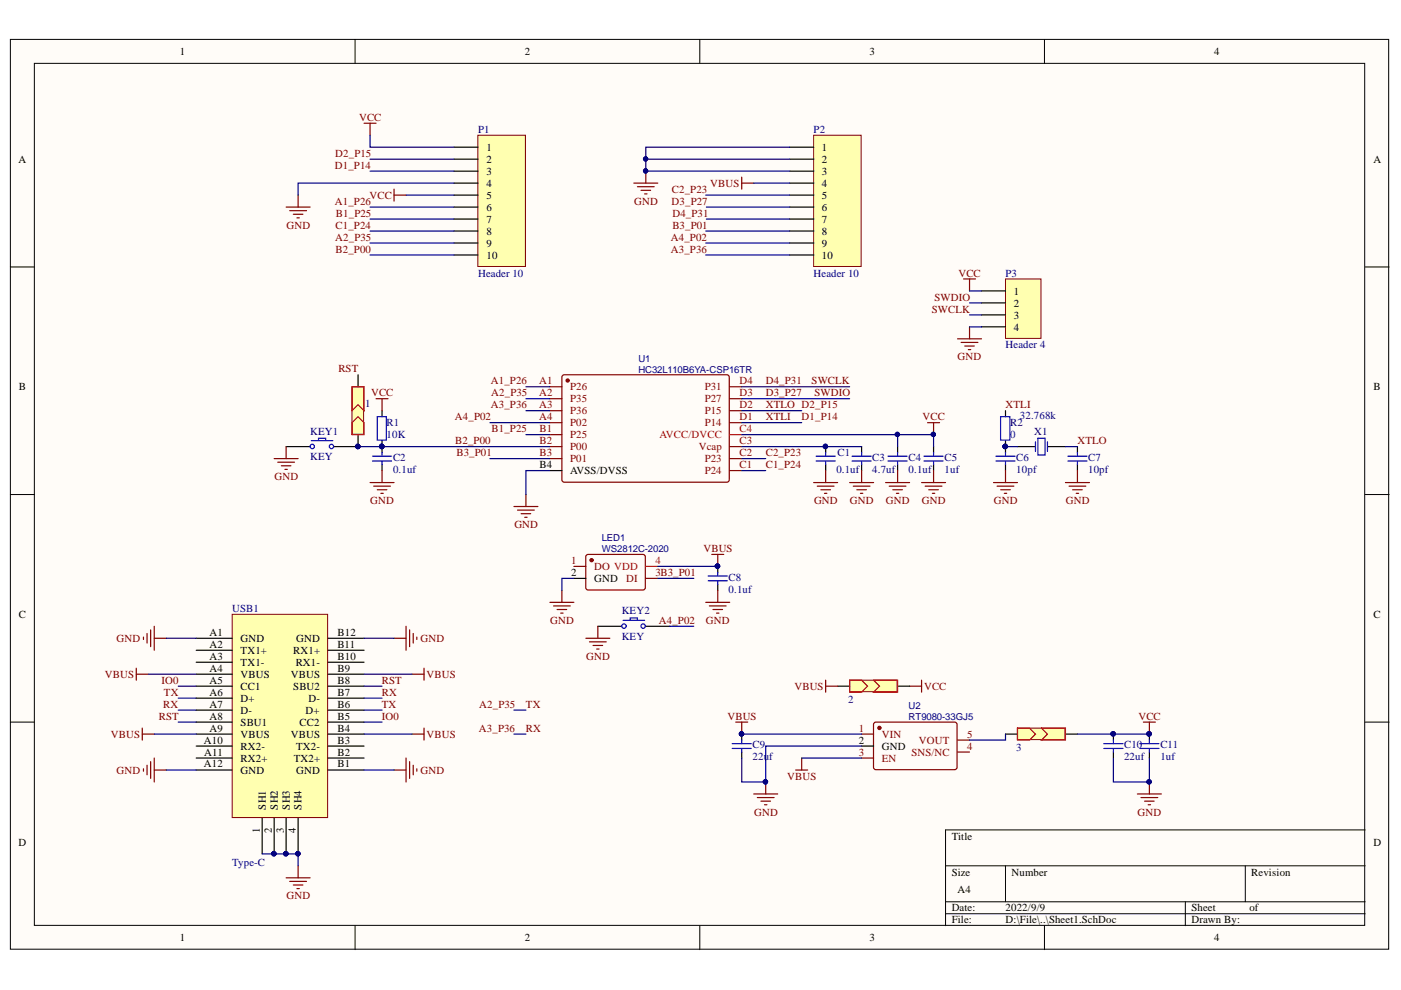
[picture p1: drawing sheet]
<svg xmlns="http://www.w3.org/2000/svg" width="297mm" height="210mm" viewBox="0 0 297 210" stroke-linecap="round" stroke-linejoin="round" font-family="sans-serif">
<g fill="#fffcf8" stroke="#000" stroke-width=".21">
<path d="M2.2 8.4h292.2v192.9h-292.2z"/>
<path d="M7.3 13.4h282v182.8h-282z"/>
</g>
<g fill="none" stroke="#000" stroke-width=".21">
<path d="M75.3 8.4v5M148.4 8.4v5M221.4 8.4v5M2.2 56.6h5.1M289.4 56.6h5.1M2.2 104.9h5.1M289.4 104.9h5.1M2.2 153.1h5.1M289.4 153.1h5.1M289.4 176h-88.9v20.3M75.3 196.3v5.1M148.4 196.3v5.1"/>
<path d="M200.5 183.6h88.9M200.5 191.2h88.9M200.5 193.7h88.9M213.2 183.6v7.6M221.4 196.3v5.1M251.3 191.2v5.1M264 183.6v7.6"/>
</g>
<g fill="none" stroke="#800" stroke-width=".25">
<path d="M119.2 79.7l.4-.2h34.8l.2 .5-.1 22-.4 .2h-34.7l-.3-.5zM116.6 82h2.5M116.6 84.5h2.5M116.6 87.1h2.5M116.6 89.6h2.5M116.6 92.2h2.5M116.6 94.7h2.5M116.6 97.2h2.5M154.7 82h2.6M154.7 84.5h2.6M154.7 87.1h2.6M154.7 89.6h2.6"/>
<path d="M154.7 94.7h2.6M154.7 97.2h2.6M154.7 99.8h2.6"/>
</g>
<circle cx="120.4" cy="80.7" r=".33" fill="#800" stroke="#800" stroke-width=".25"/>
<g fill="none" stroke="#000" stroke-width=".25">
<path d="M60.7 94.7h5M70.8 94.7h5.1M81 87.1v1.2M81 93.4v2.6M81 98.5v1.3M116.6 99.8h2.5M175.1 94.7v1.3M175.1 98.5v1.3M182.7 94.7v1.3M182.7 98.5v1.3M190.3 94.7v1.3M190.3 98.5v1.3"/>
<path d="M197.9 94.7v1.3M197.9 98.5v1.3"/>
</g>
<path d="M154.7 92.2h2.6" fill="none" stroke="#f00" stroke-width=".25"/>
<g fill="none" stroke="#00f" stroke-width=".25">
<path d="M66 93.4h4.6M67.5 93.4v-.5h1.6v.5M79 96.7h4M79 97.7h4M80 88.3h1.9v5h-1.9zM81 96v.7M81 97.7v.8M173 96.7h4.1M173 97.7h4.1M175.1 96v.7M175.1 97.7v.8M180.6 96.7h4.1"/>
<path d="M180.6 97.7h4.1M182.7 96v.7M182.7 97.7v.8M188.3 96.7h4M188.3 97.7h4M190.3 96v.7M190.3 97.7v.8M195.9 96.7h4.1M195.9 97.7h4.1M197.9 96v.7M197.9 97.7v.8"/>
<circle cx="66.2" cy="94.7" r=".46"/>
<circle cx="70.3" cy="94.7" r=".46"/>
</g>
<g fill="none" stroke="#800000" stroke-width=".25">
<path d="M58.1 97.2h5.1M58.9 98h3.5M59.6 98.8h2.1M60.4 99.5h.5M60.7 94.7v2.5M79.7 84.5h2.6M81 84.5v2.6M81 99.8v2.5M175.1 99.8v2.5M182.7 99.8v2.5M190.3 99.8v2.5M196.7 89.6h2.5"/>
<path d="M197.9 89.6v2.6M197.9 99.8v2.5M78.5 102.3h5M79.2 103.1h3.6M80 103.8h2M80.7 104.6h.6M109 107.4h5M109.7 108.2h3.6M110.5 108.9h2M111.3 109.7h.5M111.5 104.9v2.5M172.5 102.3h5.1"/>
<path d="M173.3 103.1h3.5M174 103.8h2.1M174.8 104.6h.5M180.1 102.3h5.1M180.9 103.1h3.6M181.7 103.8h2M182.4 104.6h.5M187.8 102.3h5M188.5 103.1h3.6M189.3 103.8h2M190.1 104.6h.5M195.4 102.3h5.1"/>
<path d="M196.2 103.1h3.5M196.9 103.8h2M197.7 104.6h.5"/>
</g>
<g fill="#000080" stroke="#000080" stroke-width=".21">
<circle cx="75.9" cy="94.7" r=".46"/>
<circle cx="80.9" cy="94.7" r=".47"/>
<circle cx="197.9" cy="92.1" r=".46"/>
<circle cx="175" cy="94.7" r=".46"/>
</g>
<path d="M213.2 59.1h7.5v12.6h-7.5z" fill="#ffffb0" stroke="#800000" stroke-width=".21"/>
<path d="M208.1 61.7h5.1M208.1 64.2h5.1M208.1 66.8h5.1M208.1 69.3h5.1M213.2 94.7v1.3M213.2 98.5v1.3M215.7 94.7h3.8M222.1 94.7h3.8M228.4 94.7v1.3M228.4 98.5v1.3" fill="none" stroke="#000" stroke-width=".25"/>
<g fill="none" stroke="#800000" stroke-width=".25">
<path d="M204.3 59.1h2.5M205.6 59.1v2.6M203 71.8h5.1M203.8 72.6h3.5M204.5 73.4h2.1M205.3 74.1h.5M205.6 69.3v2.5M213.2 99.8v2.5M228.4 99.8v2.5M210.6 102.3h5.1M211.4 103.1h3.6M212.2 103.8h2"/>
<path d="M212.9 104.6h.5M225.9 102.3h5.1M226.7 103.1h3.5M227.4 103.8h2.1M228.2 104.6h.5"/>
</g>
<path d="M211.2 96.7h4M211.2 97.7h4M213.2 96v.7M213.2 97.7v.8M219.5 93.7v2M220 92.9h1.6v3.6h-1.6zM222.1 93.7v2M226.4 96.7h4.1M226.4 97.7h4.1M228.4 96v.7M228.4 97.7v.8" fill="none" stroke="#00f" stroke-width=".25"/>
<circle cx="213.1" cy="94.7" r=".47" fill="#000080" stroke="#000080" stroke-width=".21"/>
<path d="M101.3 28.7h10.1v27.8h-10.1z" fill="#ffffb0" stroke="#800000" stroke-width=".21"/>
<g fill="none" stroke="#000" stroke-width=".25">
<path d="M96.3 31.2h5M96.3 33.7h5M96.3 36.3h5M96.3 38.8h5M96.3 41.4h5M96.3 43.9h5M96.3 46.4h5M96.3 49h5M96.3 51.5h5M96.3 54.1h5M157.3 155.6v1.3M157.3 159.5v1.2"/>
<path d="M236.1 155.6v1.3M236.1 159.5v1.2M243.7 155.6v1.3M243.7 159.5v1.2"/>
</g>
<g fill="none" stroke="#800000" stroke-width=".25">
<path d="M192.8 145.5h2.6M195.4 144.2v2.6M242.4 153.1h2.6M243.7 153.1v2.5M159.8 168.3h5.1M160.6 169.1h3.5M161.3 169.9h2.1M162.1 170.6h.5M162.3 165.8v2.5M241.1 168.3h5.1M241.9 169.1h3.6M242.7 169.9h2"/>
<path d="M243.4 170.6h.5M243.7 165.8v2.5"/>
</g>
<g fill="#000080" stroke="#000080" stroke-width=".21">
<circle cx="243.6" cy="155.6" r=".46"/>
<circle cx="162.3" cy="165.8" r=".47"/>
<circle cx="157.2" cy="155.6" r=".46"/>
<circle cx="236" cy="155.6" r=".46"/>
<circle cx="243.6" cy="165.8" r=".47"/>
</g>
<path d="M155.2 157.7h4.1M155.2 158.7h4.1M157.3 156.9v.8M157.3 158.7v.8M234 157.7h4.1M234 158.7h4.1M236.1 156.9v.8M236.1 158.7v.8M241.7 157.7h4M241.7 158.7h4M243.7 156.9v.8M243.7 158.7v.8" fill="none" stroke="#00f" stroke-width=".25"/>
<path d="M180.1 144.2h10.1v2.5h-10.1z" fill="#ffffb0" stroke="#800000" stroke-width=".21"/>
<path d="M177.6 145.5h2.5M182.7 158.2h2.5M190.3 145.5h2.5" fill="none" stroke="#000" stroke-width=".25"/>
<path d="M180.1 144.2h2.6l1.3 1.3-1.3 1.3h-2.6zM185.2 144.2h5.1v2.6h-5.1l1.3-1.3z" fill="none" stroke="#f00" stroke-width=".25"/>
<path d="M182.7 155.6h2.5M185.3 153.4l.4-.3 17 .1 .2 .4-.1 9.3-.4 .3-17-.1-.2-.4zM203 159.5h2.6M203 156.9h2.6M182.7 160.7h2.5" fill="none" stroke="#800" stroke-width=".25"/>
<circle cx="186.4" cy="154.3" r=".34" fill="#800" stroke="#800" stroke-width=".25"/>
<path d="M49.2 130.2h20.3v43.1h-20.3z" fill="#ffffb0" stroke="#800000" stroke-width=".21"/>
<g fill="none" stroke="#000" stroke-width=".25">
<path d="M41.6 135.3h7.6M41.6 137.9h7.6M69.6 135.3h7.6M69.6 137.9h7.6M41.6 140.4h7.6M41.6 142.9h7.6M41.6 145.5h7.6M41.6 148h7.6M41.6 150.6h7.6M41.6 153.1h7.6M41.6 155.6h7.6M41.6 158.2h7.6"/>
<path d="M69.6 140.4h7.6M69.6 142.9h7.6M69.6 145.5h7.6M69.6 148h7.6M69.6 150.6h7.6M69.6 153.1h7.6M69.6 155.6h7.6M69.6 158.2h7.6M41.6 160.7h7.6M41.6 163.3h7.6M55.6 173.4v7.6M58.1 173.4v7.6"/>
<path d="M60.7 173.4v7.6M63.2 173.4v7.6M69.6 160.7h7.6M69.6 163.3h7.6"/>
</g>
<g fill="#000080" stroke="#000080" stroke-width=".21">
<circle cx="63.2" cy="181" r=".46"/>
<circle cx="58.1" cy="181" r=".47"/>
<circle cx="60.6" cy="181" r=".47"/>
<circle cx="157.2" cy="155.6" r=".46"/>
</g>
<g fill="none" stroke="#800000" stroke-width=".25">
<path d="M77.2 26.1h2.5M78.5 26.1v2.6M60.7 43.9h5M61.4 44.7h3.6M62.2 45.4h2M63 46.2h.5M63.2 41.4v2.5M30.4 135.1v.5M31.2 134.3v2M31.9 133.6v3.5M32.7 135.3h2.5M32.7 132.8v5.1"/>
<path d="M83.5 135.3h2.6M86.1 132.8v5.1M86.8 133.6v3.5M87.6 134.3v2M88.4 135.1v.5M28.9 142.9h2.5M28.9 141.7v2.5M30.2 154.4v2.5M30.2 155.6h2.5M87.4 155.6h2.5M87.4 142.9h2.5M89.9 141.7v2.5"/>
<path d="M89.9 154.4v2.5M156 153.1h2.5M157.3 153.1v2.5M175.1 144.2v2.6M175.1 145.5h2.5M30.4 163v.5M31.2 162.2v2.1M31.9 161.5v3.5M32.7 160.7v5.1M32.7 163.3h2.5M83.5 163.3h2.6M86.1 160.7v5.1"/>
<path d="M86.8 161.5v3.5M87.6 162.2v2.1M88.4 163v.5M168.7 163.3h2.5M170 160.7v2.6M60.7 186.1h5M61.4 186.9h3.6M62.2 187.6h2M63 188.4h.5M63.2 183.6v2.5"/>
</g>
<path d="M172.5 28.7h10.1v27.8h-10.1z" fill="#ffffb0" stroke="#800000" stroke-width=".21"/>
<path d="M167.4 31.2h5.1M167.4 33.7h5.1M167.4 36.3h5.1M167.4 38.8h5.1M167.4 41.4h5.1M167.4 43.9h5.1M167.4 46.4h5.1M167.4 49h5.1M167.4 51.5h5.1M167.4 54.1h5.1M213.2 87.1v1.2M213.2 93.4v1.3" fill="none" stroke="#000" stroke-width=".25"/>
<path d="M134.4 38.8h5.1M135.1 39.6h3.6M136.9 36.3v2.5M157.3 37.6v2.5M157.3 38.8h2.5M135.9 40.4h2M136.7 41.1h.5" fill="none" stroke="#800000" stroke-width=".25"/>
<g fill="#000080" stroke="#000080" stroke-width=".21">
<circle cx="136.9" cy="36.2" r=".46"/>
<circle cx="213.1" cy="94.7" r=".47"/>
</g>
<path d="M212.1 88.3h2v5h-2z" fill="none" stroke="#00f" stroke-width=".25"/>
<path d="M74.6 82h2.5v10.1h-2.5z" fill="#ffffb0" stroke="#800000" stroke-width=".21"/>
<path d="M75.9 79.5v2.5M75.9 92.2v2.5M121.7 122.6h2.5M126.8 132.8h5M136.9 132.8h5.1M152.2 120.1v1.3M152.2 123.9v1.3" fill="none" stroke="#000" stroke-width=".25"/>
<g fill="#000080" stroke="#000080" stroke-width=".21">
<circle cx="75.9" cy="94.7" r=".46"/>
<circle cx="152.1" cy="120" r=".46"/>
</g>
<path d="M74.6 89.6l1.3-1.3 1.3 1.3v2.6h-2.6zM74.6 82h2.6v5.1l-1.3-1.3-1.3 1.3zM136.9 120.1h2.6" fill="none" stroke="#f00" stroke-width=".25"/>
<path d="M124.3 117.8l.4-.2h11.9l.2 .5v6.7l-.5 .3-11.9-.1-.2-.4zM121.7 120.1h2.5M136.9 122.6h2.6" fill="none" stroke="#800" stroke-width=".25"/>
<circle cx="125.4" cy="118.8" r=".34" fill="#800" stroke="#800" stroke-width=".25"/>
<g fill="none" stroke="#800000" stroke-width=".25">
<path d="M83.5 40.1v2.5M83.5 41.4h2.6M150.9 117.6h2.5M152.2 117.6v2.5M116.6 127.7h5.1M117.4 128.5h3.5M118.1 129.2h2M118.9 130h.5M119.1 125.2v2.5M124.2 135.3h5.1M125 136.1h3.5M125.7 136.9h2.1"/>
<path d="M126.5 137.6h.5M126.8 132.8v2.5M149.6 127.7h5.1M150.4 128.5h3.6M151.2 129.2h2M151.9 130h.5M152.2 125.2v2.5"/>
</g>
<g fill="none" stroke="#00f" stroke-width=".25">
<path d="M132.1 131.5h4.6M133.6 131.5v-.5h1.5v.5M150.1 122.1h4.1M150.1 123.1h4.1M152.2 121.4v.7M152.2 123.1v.8"/>
<circle cx="132.3" cy="132.8" r=".47"/>
<circle cx="136.4" cy="132.8" r=".46"/>
</g>
<path d="M215.7 154.4h10.1v2.4h-10.1z" fill="#ffffb0" stroke="#800000" stroke-width=".21"/>
<path d="M213.2 155.6h2.5M225.9 155.6h2.5" fill="none" stroke="#000" stroke-width=".25"/>
<path d="M215.7 154.4h2.6l1.2 1.2-1.2 1.3h-2.6zM220.8 154.4h5.1v2.5h-5.1l1.3-1.3z" fill="none" stroke="#f00" stroke-width=".25"/>
<g fill="none" stroke="#000080" stroke-width=".25">
<path d="M78.5 28.7v2.5h17.8M78.5 33.7h17.8M78.5 36.3h17.8M96.3 38.8h-33.1v2.6M159.8 38.8h7.6M167.4 33.7h-30.5v2.6h30.5M167.4 31.2h-30.5v2.5M78.5 43.9h17.8M78.5 51.5h17.8M78.5 54.1h17.8M78.5 46.4h17.8M78.5 49h17.8"/>
<path d="M86.1 41.4h10.2M149.6 51.5h17.8M149.6 54.1h17.8M149.6 41.4h17.8M149.6 49h17.8M149.8 43.9h17.6M149.8 46.4h17.6M205.6 61.7h2.5M205.6 64.2h2.5M205.6 66.8h2.5M205.6 69.3h2.5M75.9 94.7h40.7"/>
<path d="M103.9 89.6h12.7M103.9 97.2h12.7M111.5 82h5.1M111.5 84.5h5.1M111.5 87.1h5.1M111.5 92.2h5.1M116.6 99.8h-5.1v5.1M157.3 94.7h25.4M157.3 92.2h40.6v2.5M157.3 82h22.8M157.3 84.5h22.8M157.3 87.1h12.7"/>
<path d="M157.3 89.6h12.7M157.3 97.2h5M157.3 99.8h5M190.3 92.2v2.5M213.2 94.7h2.5M225.9 94.7h2.5M35.2 135.3h6.4M77.2 135.3h6.3M121.7 122.6h-2.6v2.6M139.5 120.1h12.7M139.5 122.6h7.6M142 132.8h5.1"/>
<path d="M31.4 142.9h10.2M32.7 155.6h8.9M37.8 148h3.8M37.8 150.6h3.8M37.8 145.5h3.8M37.8 153.1h3.8M77.2 155.6h10.2M77.2 148h3.8M77.2 150.6h3.8M77.2 142.9h10.2M77.2 145.5h3.8M77.2 153.1h3.8"/>
<path d="M109 155.6h2.5M109 150.6h2.5M157.3 155.6h25.4M182.7 158.2h-20.4v7.6h-5v-5.1M213.2 155.6v1.3h-7.6M228.4 155.6h15.3M35.2 163.3h6.4M77.2 163.3h6.3M170 160.7h12.7M236.1 160.7v5.1h7.6v-5.1M55.6 181h7.6v2.6"/>
</g>
<g fill="#000080" stroke="#000080" stroke-width=".21">
<circle cx="175" cy="94.7" r=".46"/>
<circle cx="213.1" cy="94.7" r=".47"/>
<circle cx="190.3" cy="92.1" r=".46"/>
<circle cx="197.9" cy="92.1" r=".46"/>
<circle cx="243.6" cy="165.8" r=".47"/>
<circle cx="157.2" cy="155.6" r=".46"/>
<circle cx="162.3" cy="165.8" r=".47"/>
<circle cx="63.2" cy="181" r=".46"/>
<circle cx="60.6" cy="181" r=".47"/>
<circle cx="58.1" cy="181" r=".47"/>
<circle cx="136.9" cy="33.7" r=".46"/>
<circle cx="136.9" cy="36.2" r=".46"/>
<circle cx="75.9" cy="94.7" r=".46"/>
<circle cx="80.9" cy="94.7" r=".47"/>
<circle cx="152.1" cy="120" r=".46"/>
<circle cx="236" cy="155.6" r=".46"/>
<circle cx="243.6" cy="155.6" r=".46"/>
</g>
<g font-size="2.3">
<text x="38.2" y="11.7">1</text>
<text x="111.2" y="11.7">2</text>
<text x="184.3" y="11.7">3</text>
<text x="257.4" y="11.7">4</text>
<text x="3.9" y="34.5">A</text>
<text x="103.1" y="32">1</text>
<text x="103.1" y="34.5">2</text>
<text x="174.3" y="32">1</text>
<text x="174.3" y="34.5">2</text>
<text x="291.2" y="34.5">A</text>
<text x="103.1" y="37">3</text>
<text x="103.1" y="39.6">4</text>
<text x="174.3" y="37">3</text>
<text x="174.3" y="39.6">4</text>
<text x="103.1" y="42.1">5</text>
<text x="103.1" y="44.7">6</text>
<text x="103.1" y="47.3">7</text>
<text x="174.3" y="42.1">5</text>
<text x="174.3" y="44.7">6</text>
<text x="174.3" y="47.3">7</text>
<text x="103.1" y="49.8">8</text>
<text x="103.1" y="52.3">9</text>
<text x="174.3" y="49.8">8</text>
<text x="174.3" y="52.3">9</text>
<text x="103.1" y="54.9">10</text>
<text x="174.3" y="54.9">10</text>
<text x="215" y="62.5">1</text>
<text x="215" y="65">2</text>
<text x="215" y="67.5">3</text>
<text x="215" y="70.1">4</text>
<text x="4" y="82.8">B</text>
<text x="291.2" y="82.8">B</text>
<text x="114.4" y="99.2">B4</text>
<text x="120.9" y="100.5">AVSS/DVSS</text>
<text x="121.1" y="122.1">2</text>
<text x="126" y="123.4">GND</text>
<text x="4" y="131">C</text>
<text x="291.2" y="131">C</text>
<text x="44.4" y="134.8">A1</text>
<text x="44.4" y="137.4">A2</text>
<text x="51" y="136.1">GND</text>
<text x="62.8" y="136.1">GND</text>
<text x="71.6" y="137.4">B11</text>
<text x="71.6" y="134.8">B12</text>
<text x="44.4" y="139.9">A3</text>
<text x="44.4" y="142.4">A4</text>
<text x="51" y="138.6">TX1+</text>
<text x="51" y="141.2">TX1-</text>
<text x="51" y="143.7">VBUS</text>
<text x="61.7" y="143.7">VBUS</text>
<text x="62.2" y="138.6">RX1+</text>
<text x="62.7" y="141.2">RX1-</text>
<text x="71.6" y="142.4">B9</text>
<text x="71.6" y="139.9">B10</text>
<text x="44.4" y="145">A5</text>
<text x="44.4" y="147.5">A6</text>
<text x="51" y="146.2">CC1</text>
<text x="51" y="148.8">D+</text>
<text x="62.2" y="146.2">SBU2</text>
<text x="65.4" y="148.8">D-</text>
<text x="71.6" y="147.5">B7</text>
<text x="71.6" y="145">B8</text>
<text x="44.4" y="150">A7</text>
<text x="44.4" y="152.6">A8</text>
<text x="44.4" y="155.1">A9</text>
<text x="51" y="151.3">D-</text>
<text x="51" y="153.8">SBU1</text>
<text x="63.5" y="153.8">CC2</text>
<text x="64.8" y="151.3">D+</text>
<text x="71.6" y="155.1">B4</text>
<text x="71.6" y="152.6">B5</text>
<text x="71.6" y="150">B6</text>
<text x="43.2" y="157.7">A10</text>
<text x="43.3" y="160.2">A11</text>
<text x="51" y="156.4">VBUS</text>
<text x="51" y="158.9">RX2-</text>
<text x="51" y="161.5">RX2+</text>
<text x="61.7" y="156.4">VBUS</text>
<text x="62.3" y="161.5">TX2+</text>
<text x="62.8" y="158.9">TX2-</text>
<text x="71.6" y="160.2">B2</text>
<text x="71.6" y="157.7">B3</text>
<text x="182.1" y="157.7">2</text>
<text x="187" y="158.9">GND</text>
<text x="43.2" y="162.7">A12</text>
<text x="51" y="164.1">GND</text>
<text x="62.8" y="164.1">GND</text>
<text x="71.6" y="162.7">B1</text>
<text x="56.3" y="171.7" transform="rotate(-90 56.3 171.7)">SH1</text>
<text x="58.9" y="171.7" transform="rotate(-90 58.9 171.7)">SH2</text>
<text x="61.4" y="171.7" transform="rotate(-90 61.4 171.7)">SH3</text>
<text x="64" y="171.7" transform="rotate(-90 64 171.7)">SH4</text>
<text x="3.9" y="179.3">D</text>
<text x="55.1" y="176.6" transform="rotate(-90 55.1 176.6)">1</text>
<text x="57.6" y="176.6" transform="rotate(-90 57.6 176.6)">2</text>
<text x="60.2" y="176.6" transform="rotate(-90 60.2 176.6)">3</text>
<text x="62.7" y="176.6" transform="rotate(-90 62.7 176.6)">4</text>
<text x="201.8" y="178">Title</text>
<text x="291.2" y="179.3">D</text>
<text x="201.8" y="185.6">Size</text>
<text x="214.5" y="185.6">Number</text>
<text x="265.3" y="185.6">Revision</text>
<text x="203" y="189.4">A4</text>
<text x="201.8" y="193.2">Date:</text>
<text x="201.8" y="195.8">File:</text>
<text x="213.2" y="193.2">2022/9/9</text>
<text x="213.2" y="195.8">D:\File\..\Sheet1.SchDoc</text>
<text x="252.6" y="193.2">Sheet</text>
<text x="252.6" y="195.8">Drawn By:</text>
<text x="264.9" y="193.2">of</text>
<text x="38.2" y="199.6">1</text>
<text x="111.2" y="199.6">2</text>
<text x="184.3" y="199.6">3</text>
<text x="257.4" y="199.6">4</text>
</g>
<g font-size="2.3" fill="#800000">
<text x="76.1" y="25.6">VCC</text>
<text x="71" y="35.8">D1_P14</text>
<text x="71.1" y="33.2">D2_P15</text>
<text x="142.5" y="40.8">C2_P23</text>
<text x="150.6" y="39.6">VBUS</text>
<text x="71" y="43.5">A1_P26</text>
<text x="71.2" y="46">B1_P25</text>
<text x="78.3" y="42.1">VCC</text>
<text x="134.4" y="43.5">GND</text>
<text x="142.4" y="43.5">D3_P27</text>
<text x="142.6" y="46">D4_P31</text>
<text x="60.7" y="48.5">GND</text>
<text x="71.1" y="51.1">A2_P35</text>
<text x="71.1" y="53.6">B2_P00</text>
<text x="71.1" y="48.5">C1_P24</text>
<text x="142.2" y="53.6">A3_P36</text>
<text x="142.2" y="51.1">A4_P02</text>
<text x="142.6" y="48.5">B3_P01</text>
<text x="203.2" y="58.7">VCC</text>
<text x="198.1" y="63.7">SWDIO</text>
<text x="197.5" y="66.3">SWCLK</text>
<text x="203" y="76.4">GND</text>
<text x="71.7" y="79">RST</text>
<text x="104.1" y="81.5">A1_P26</text>
<text x="162.3" y="81.5">D4_P31</text>
<text x="172.1" y="81.5">SWCLK</text>
<text x="78.7" y="84">VCC</text>
<text x="96.4" y="89.1">A4_P02</text>
<text x="104.1" y="86.6">A3_P36</text>
<text x="104.1" y="84">A2_P35</text>
<text x="162.3" y="86.6">XTLO D2_P15</text>
<text x="162.3" y="89.1">XTLI</text>
<text x="162.3" y="84">D3_P27</text>
<text x="170" y="89.1">D1_P14</text>
<text x="172.7" y="84">SWDIO</text>
<text x="195.6" y="89.1">VCC</text>
<text x="213.2" y="86.6">XTLI</text>
<text x="96.5" y="94.2">B2_P00</text>
<text x="104.2" y="91.6">B1_P25</text>
<text x="228.4" y="94.2">XTLO</text>
<text x="58.2" y="101.8">GND</text>
<text x="96.8" y="96.7">B3_P01</text>
<text x="162.3" y="96.7">C2_P23</text>
<text x="162.3" y="99.2">C1_P24</text>
<text x="78.5" y="106.9">GND</text>
<text x="172.6" y="106.9">GND</text>
<text x="180.2" y="106.9">GND</text>
<text x="187.8" y="106.9">GND</text>
<text x="195.4" y="106.9">GND</text>
<text x="210.7" y="106.9">GND</text>
<text x="226" y="106.9">GND</text>
<text x="109" y="112">GND</text>
<text x="149.2" y="117.1">VBUS</text>
<text x="24.7" y="136.1">GND</text>
<text x="89.2" y="136.1">GND</text>
<text x="116.7" y="132.3">GND</text>
<text x="139.7" y="132.3">A4_P02</text>
<text x="149.7" y="132.3">GND</text>
<text x="22.2" y="143.7">VBUS</text>
<text x="90.4" y="143.7">VBUS</text>
<text x="124.3" y="139.9">GND</text>
<text x="34.3" y="145">IO0</text>
<text x="34.8" y="147.5">TX</text>
<text x="81" y="147.5">RX</text>
<text x="81" y="145">RST</text>
<text x="168.4" y="146.2">VBUS</text>
<text x="195.9" y="146.2">VCC</text>
<text x="33.7" y="152.6">RST</text>
<text x="34.6" y="150">RX</text>
<text x="81" y="150">TX</text>
<text x="81" y="152.6">IO0</text>
<text x="101.5" y="155.1">A3_P36</text>
<text x="101.6" y="150">A2_P35</text>
<text x="111.5" y="155.1">RX</text>
<text x="111.5" y="150">TX</text>
<text x="154.2" y="152.6">VBUS</text>
<text x="241.4" y="152.6">VCC</text>
<text x="23.5" y="156.4">VBUS</text>
<text x="90.4" y="156.4">VBUS</text>
<text x="24.7" y="164.1">GND</text>
<text x="89.2" y="164.1">GND</text>
<text x="166.9" y="165.3">VBUS</text>
<text x="159.9" y="173">GND</text>
<text x="241.2" y="173">GND</text>
<text x="60.7" y="190.7">GND</text>
</g>
<g font-size="2.3" fill="#000080">
<text x="101.4" y="28.2">P1</text>
<text x="172.5" y="28.2">P2</text>
<text x="101.4" y="58.7">Header 10</text>
<text x="172.5" y="58.7">Header 10</text>
<text x="213.2" y="58.7">P3</text>
<text x="213.2" y="73.9">Header 4</text>
<text x="77.4" y="86.3">1</text>
<text x="216.2" y="88.8">32.768k</text>
<text x="65.7" y="92.1">KEY1</text>
<text x="82" y="90.4">R1</text>
<text x="82" y="92.9">10K</text>
<text x="214.2" y="90.4">R2</text>
<text x="214.2" y="92.9">0</text>
<text x="219.3" y="92.1">X1</text>
<text x="65.7" y="97.5">KEY</text>
<text x="83.3" y="97.7">C2</text>
<text x="83.3" y="100.3">0.1uf</text>
<text x="177.3" y="100.3">0.1uf</text>
<text x="177.6" y="96.7">C1</text>
<text x="184.9" y="97.7">C3</text>
<text x="184.9" y="100.3">4.7uf</text>
<text x="192.6" y="97.7">C4</text>
<text x="192.6" y="100.3">0.1uf</text>
<text x="200.2" y="97.7">C5</text>
<text x="200.2" y="100.3">1uf</text>
<text x="215.5" y="97.7">C6</text>
<text x="215.5" y="100.3">10pf</text>
<text x="230.7" y="97.7">C7</text>
<text x="230.7" y="100.3">10pf</text>
<text x="154.5" y="123.2">C8</text>
<text x="154.5" y="125.7">0.1uf</text>
<text x="49.2" y="129.8">USB1</text>
<text x="131.8" y="130.3">KEY2</text>
<text x="131.8" y="135.6">KEY</text>
<text x="179.9" y="149">2</text>
<text x="159.6" y="158.7">C9</text>
<text x="159.6" y="161.2">22uf</text>
<text x="215.5" y="159.2">3</text>
<text x="238.3" y="158.7">C10</text>
<text x="238.3" y="161.2">22uf</text>
<text x="246" y="158.7">C11</text>
<text x="246" y="161.2">1uf</text>
<text x="49.2" y="183.6">Type-C</text>
</g>
<g font-size="2.3" fill="#800">
<text x="114.3" y="81.5">A1</text>
<text x="120.9" y="82.8">P26</text>
<text x="149.4" y="82.8">P31</text>
<text x="156.8" y="81.5">D4</text>
<text x="114.3" y="84">A2</text>
<text x="114.3" y="86.6">A3</text>
<text x="114.3" y="89.1">A4</text>
<text x="120.9" y="85.3">P35</text>
<text x="120.9" y="87.8">P36</text>
<text x="149.4" y="87.8">P15</text>
<text x="149.4" y="85.3">P27</text>
<text x="156.8" y="89.1">D1</text>
<text x="156.8" y="86.6">D2</text>
<text x="156.8" y="84">D3</text>
<text x="114.4" y="91.6">B1</text>
<text x="114.4" y="94.2">B2</text>
<text x="120.9" y="90.4">P02</text>
<text x="120.9" y="92.9">P25</text>
<text x="120.9" y="95.4">P00</text>
<text x="148.1" y="95.4">Vcap</text>
<text x="149.4" y="90.4">P14</text>
<text x="156.8" y="94.2">C3</text>
<text x="114.4" y="96.7">B3</text>
<text x="120.9" y="98">P01</text>
<text x="149.4" y="100.5">P24</text>
<text x="149.4" y="98">P23</text>
<text x="156.8" y="99.2">C1</text>
<text x="156.8" y="96.7">C2</text>
<text x="121.1" y="119.6">1</text>
<text x="126" y="120.9">DO VDD</text>
<text x="132.7" y="123.4">DI</text>
<text x="139" y="122.1">3B3_P01</text>
<text x="182.1" y="155.1">1</text>
<text x="182.1" y="160.2">3</text>
<text x="187" y="156.4">VIN</text>
<text x="187" y="161.5">EN</text>
<text x="193.2" y="160.2">SNS/NC</text>
<text x="194.8" y="157.7">VOUT</text>
<text x="205.1" y="158.9">4</text>
<text x="205.1" y="156.4">5</text>
</g>
<g font-size="2.3" fill="#f00">
<text x="139.8" y="92.9">AVCC/DVCC</text>
<text x="156.8" y="91.6">C4</text>
<text x="139" y="119.6">4</text>
</g>
<g font-size="2" fill="#000080">
<text x="135.4" y="76.8">U1</text>
<text x="135.4" y="79">HC32L110B6YA-CSP16TR</text>
<text x="127.6" y="114.8">LED1</text>
<text x="127.6" y="117.1">WS2812C-2020</text>
<text x="192.6" y="150.4">U2</text>
<text x="192.6" y="152.7">RT9080-33GJ5</text>
</g>
</svg>
